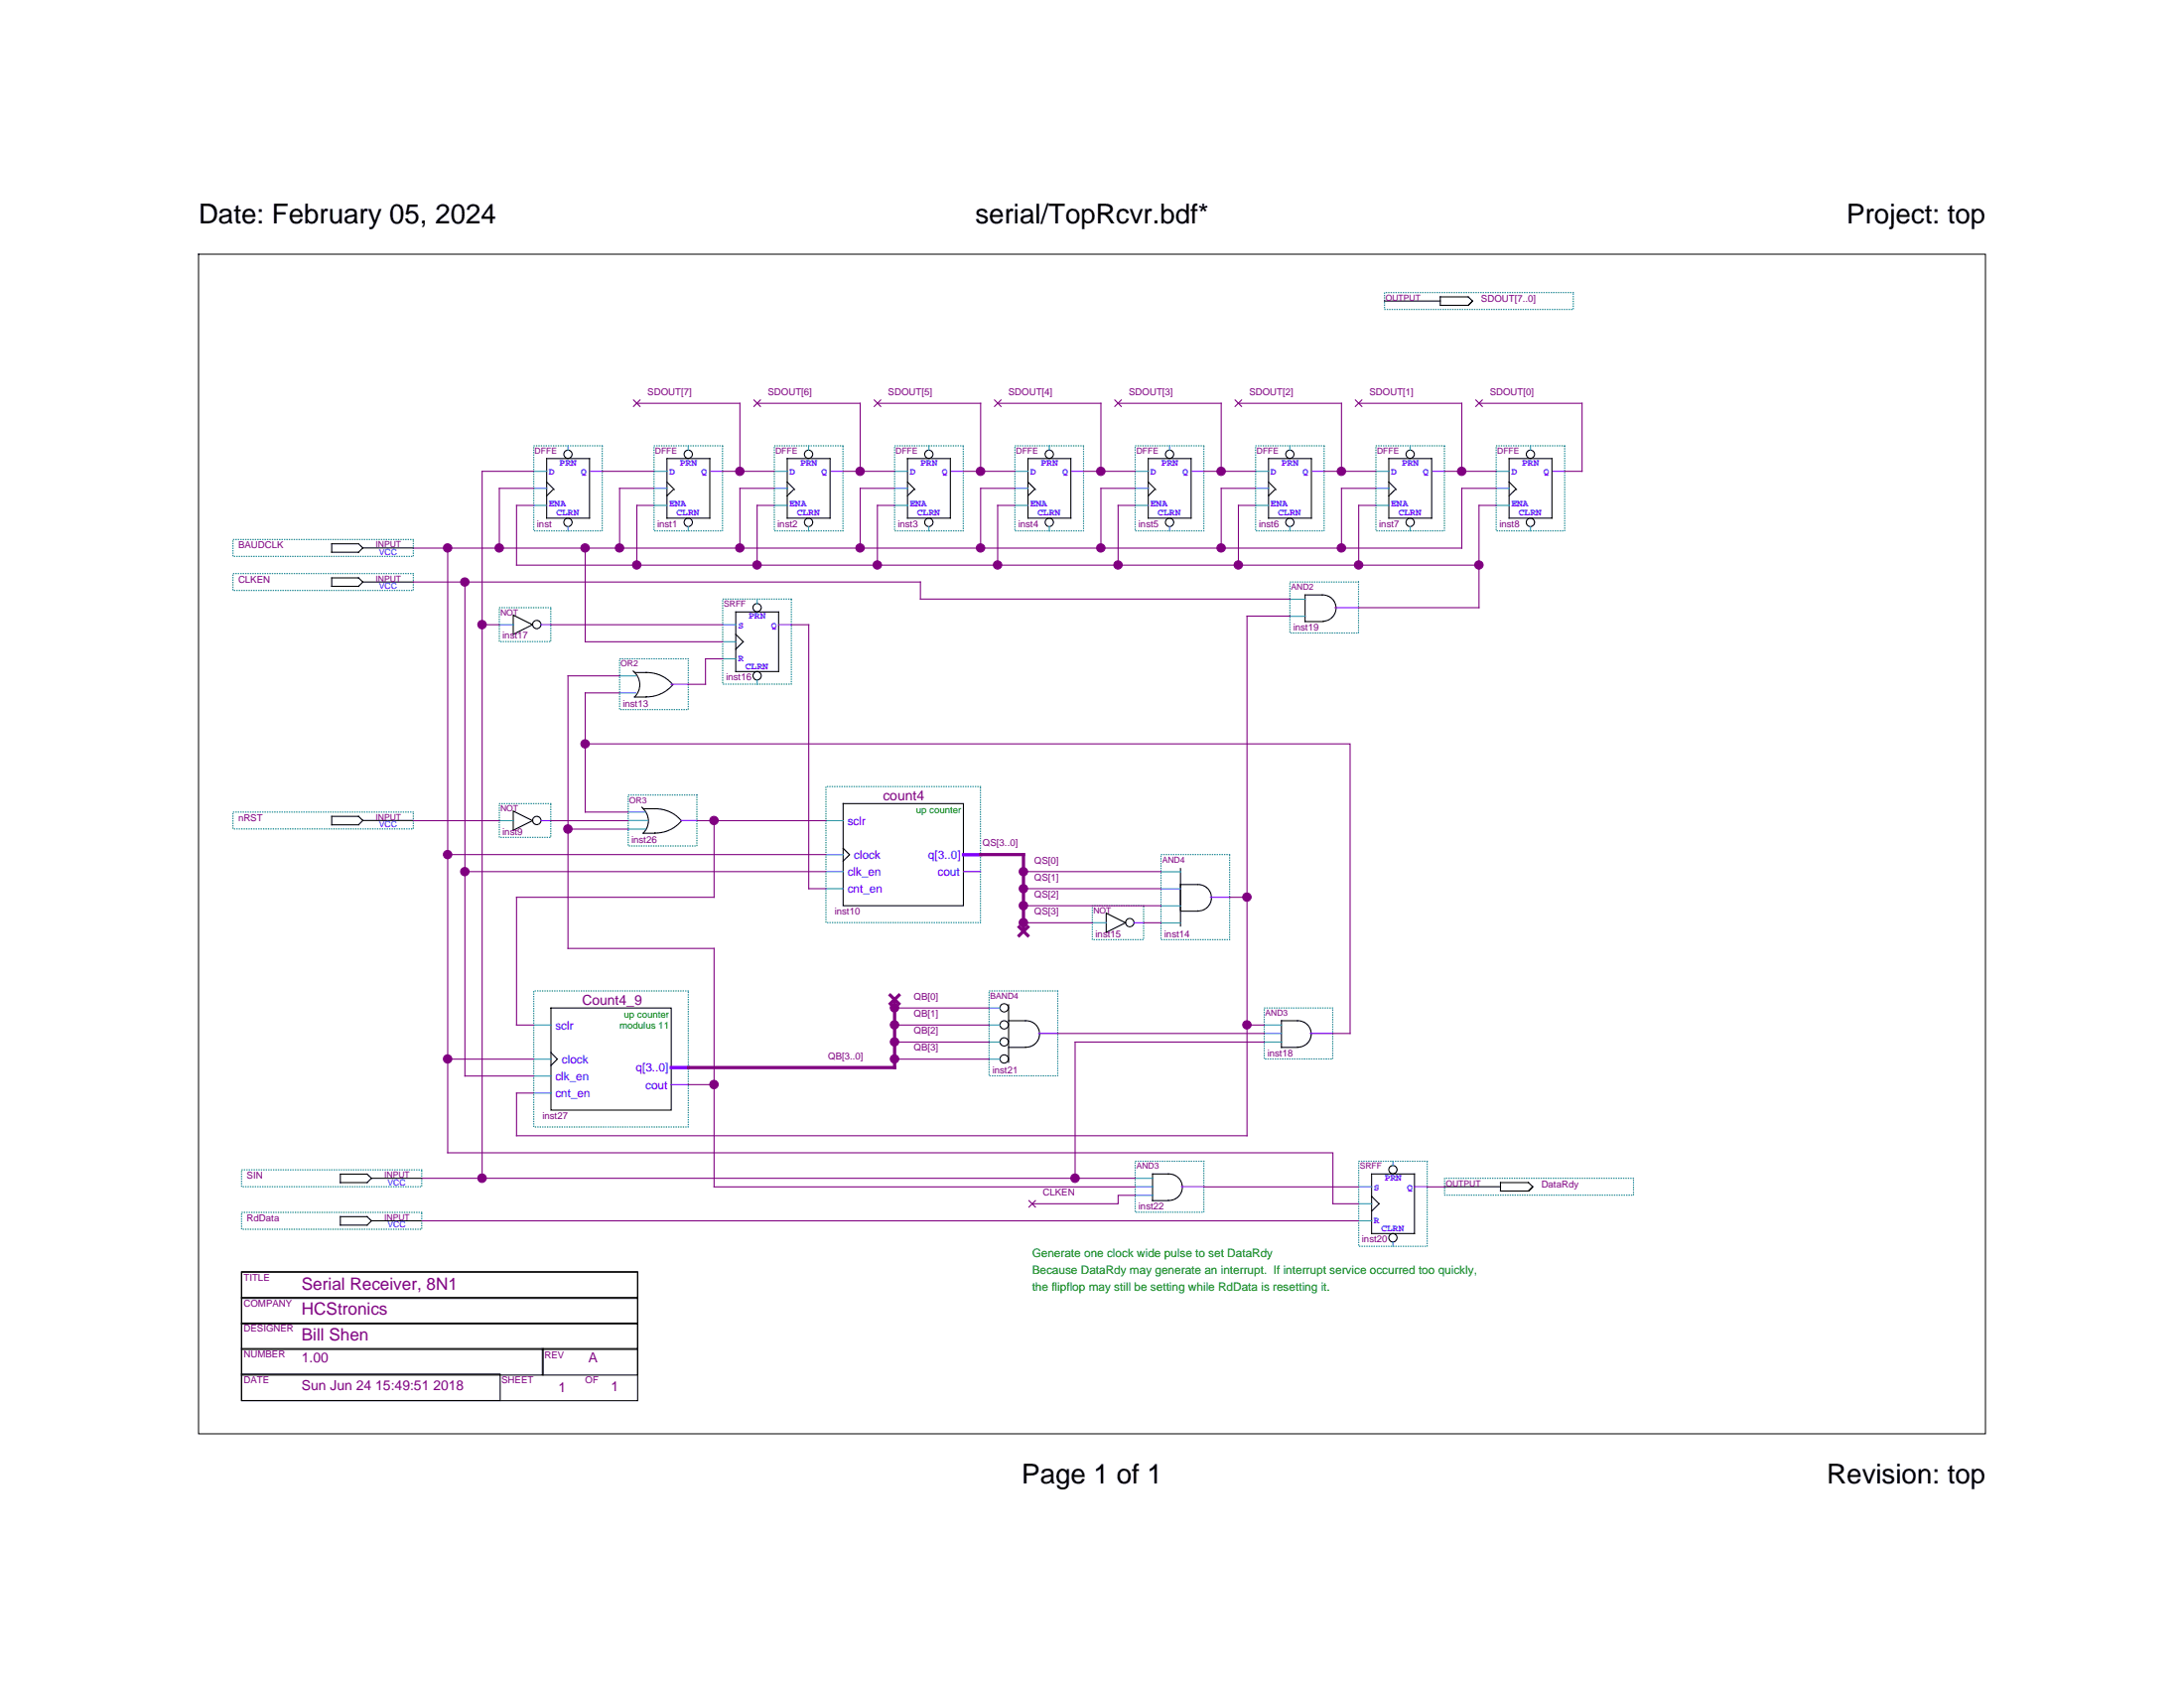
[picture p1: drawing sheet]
<svg xmlns="http://www.w3.org/2000/svg" width="279mm" height="216mm" viewBox="0 0 279 216" stroke-linecap="round" stroke-linejoin="round" font-family="sans-serif">
<path d="M30.9 149.6h23.1v2.2h-23.1z" fill-rule="evenodd" fill="#fff" stroke="#008080" stroke-width=".14" stroke-dasharray="0 .3"/>
<path d="M43.5 150.2h3.5l.5 .5-.5 .6h-3.5zM47.5 150.7h6.5" fill="none" stroke="#000" stroke-width=".14"/>
<path d="M30.9 155.1h23.1v2.1h-23.1z" fill-rule="evenodd" fill="#fff" stroke="#008080" stroke-width=".14" stroke-dasharray="0 .3"/>
<path d="M43.5 155.6h3.5l.5 .5-.5 .6h-3.5zM47.5 156.1h6.5" fill="none" stroke="#000" stroke-width=".14"/>
<path d="M29.8 69h23.1v2.2h-23.1z" fill-rule="evenodd" fill="#fff" stroke="#008080" stroke-width=".14" stroke-dasharray="0 .3"/>
<path d="M42.4 69.6h3.5l.5 .5-.5 .5h-3.5zM46.4 70.1h6.5" fill="none" stroke="#000" stroke-width=".14"/>
<path d="M29.8 103.9h23.1v2.1h-23.1z" fill-rule="evenodd" fill="#fff" stroke="#008080" stroke-width=".14" stroke-dasharray="0 .3"/>
<path d="M42.4 104.4h3.5l.5 .5-.5 .6h-3.5zM46.4 104.9h6.5" fill="none" stroke="#000" stroke-width=".14"/>
<path d="M29.8 73.4h23.1v2.1h-23.1z" fill-rule="evenodd" fill="#fff" stroke="#008080" stroke-width=".14" stroke-dasharray="0 .3"/>
<path d="M42.4 73.9h3.5l.5 .5-.5 .6h-3.5zM46.4 74.4h6.5" fill="none" stroke="#000" stroke-width=".14"/>
<path d="M177.1 37.4h24.2v2.2h-24.2z" fill-rule="evenodd" fill="#fff" stroke="#008080" stroke-width=".14" stroke-dasharray="0 .3"/>
<path d="M177.1 38.5h7.2M188.4 38.5l-.6 .6 .6-.6-.6-.5h-3.5v1.1h3.5" fill="none" stroke="#000" stroke-width=".14"/>
<path d="M184.8 150.7h24.2v2.2h-24.2z" fill-rule="evenodd" fill="#fff" stroke="#008080" stroke-width=".14" stroke-dasharray="0 .3"/>
<path d="M184.8 151.8h7.2M196.1 151.8l-.6 .5 .6-.5-.6-.5h-3.5v1h3.5" fill="none" stroke="#000" stroke-width=".14"/>
<path d="M68.3 57h8.7v10.9h-8.7z" fill-rule="evenodd" fill="#fff" stroke="#008080" stroke-width=".14" stroke-dasharray="0 .3"/>
<g fill="none" stroke="#000" stroke-width=".14">
<path d="M69.9 58.7h5.5v7.6h-5.5zM69.9 61.7l1 .9M70.8 62.6l-.9 .8"/>
<circle cx="72.7" cy="58.1" r=".53"/>
<circle cx="72.7" cy="66.8" r=".53"/>
</g>
<path d="M72.7 57v.6M68.3 60.3h1.6M68.3 62.5h1.6M68.3 64.6h1.6M72.7 67.4v.5" fill="none" stroke="#0080ff" stroke-width=".14"/>
<path d="M75.6 60.3h1.5" fill="none" stroke="#8000ff" stroke-width=".14"/>
<path d="M83.7 57h8.7v10.9h-8.7z" fill-rule="evenodd" fill="#fff" stroke="#008080" stroke-width=".14" stroke-dasharray="0 .3"/>
<g fill="none" stroke="#000" stroke-width=".14">
<path d="M85.3 58.7h5.5v7.6h-5.5zM85.3 61.7l1 .9M86.1 62.6l-.8 .8"/>
<circle cx="88.1" cy="58.1" r=".53"/>
<circle cx="88" cy="66.8" r=".53"/>
</g>
<path d="M88.1 57v.6M83.7 60.3h1.6M83.7 62.5h1.6M83.7 64.6h1.6M88.1 67.4v.5" fill="none" stroke="#0080ff" stroke-width=".14"/>
<path d="M91 60.3h1.5" fill="none" stroke="#8000ff" stroke-width=".14"/>
<path d="M99.1 57h8.7v10.9h-8.7z" fill-rule="evenodd" fill="#fff" stroke="#008080" stroke-width=".14" stroke-dasharray="0 .3"/>
<g fill="none" stroke="#000" stroke-width=".14">
<path d="M100.7 58.7h5.5v7.6h-5.5zM100.7 61.7l1 .9M101.5 62.6l-.8 .8"/>
<circle cx="103.4" cy="58.1" r=".53"/>
<circle cx="103.4" cy="66.8" r=".53"/>
</g>
<path d="M103.4 57v.6M99.1 60.3h1.6M99.1 62.5h1.6M99.1 64.6h1.6M103.4 67.4v.5" fill="none" stroke="#0080ff" stroke-width=".14"/>
<path d="M106.3 60.3h1.5" fill="none" stroke="#8000ff" stroke-width=".14"/>
<path d="M114.4 57h8.8v10.9h-8.8z" fill-rule="evenodd" fill="#fff" stroke="#008080" stroke-width=".14" stroke-dasharray="0 .3"/>
<g fill="none" stroke="#000" stroke-width=".14">
<path d="M116.1 58.7h5.5v7.6h-5.5zM116.1 61.7l1 .9M116.9 62.6l-.8 .8"/>
<circle cx="118.8" cy="58.1" r=".53"/>
<circle cx="118.8" cy="66.8" r=".53"/>
</g>
<path d="M118.8 57v.6M114.4 60.3h1.7M114.4 62.5h1.7M114.4 64.6h1.7M118.8 67.4v.5" fill="none" stroke="#0080ff" stroke-width=".14"/>
<path d="M121.7 60.3h1.5" fill="none" stroke="#8000ff" stroke-width=".14"/>
<path d="M129.8 57h8.8v10.9h-8.8z" fill-rule="evenodd" fill="#fff" stroke="#008080" stroke-width=".14" stroke-dasharray="0 .3"/>
<g fill="none" stroke="#000" stroke-width=".14">
<path d="M131.5 58.7h5.5v7.6h-5.5zM131.5 61.7l1 .9M132.3 62.6l-.8 .8"/>
<circle cx="134.2" cy="58.1" r=".53"/>
<circle cx="134.2" cy="66.8" r=".53"/>
</g>
<path d="M134.2 57v.6M129.9 60.3h1.6M129.9 62.5h1.6M129.9 64.6h1.6M134.2 67.4v.5" fill="none" stroke="#0080ff" stroke-width=".14"/>
<path d="M137.1 60.3h1.5" fill="none" stroke="#8000ff" stroke-width=".14"/>
<path d="M145.2 57h8.8v10.9h-8.8z" fill-rule="evenodd" fill="#fff" stroke="#008080" stroke-width=".14" stroke-dasharray="0 .3"/>
<g fill="none" stroke="#000" stroke-width=".14">
<path d="M146.9 58.7h5.5v7.6h-5.5zM146.9 61.7l.9 .9M147.7 62.6l-.8 .8"/>
<circle cx="149.6" cy="58.1" r=".53"/>
<circle cx="149.6" cy="66.8" r=".53"/>
</g>
<path d="M149.6 57v.6M145.2 60.3h1.7M145.2 62.5h1.7M145.2 64.6h1.7M149.6 67.4v.5" fill="none" stroke="#0080ff" stroke-width=".14"/>
<path d="M152.5 60.3h1.5" fill="none" stroke="#8000ff" stroke-width=".14"/>
<path d="M160.6 57h8.8v10.9h-8.8z" fill-rule="evenodd" fill="#fff" stroke="#008080" stroke-width=".14" stroke-dasharray="0 .3"/>
<g fill="none" stroke="#000" stroke-width=".14">
<path d="M162.3 58.7h5.5v7.6h-5.5zM162.3 61.7l.9 .9M163.1 62.6l-.8 .8"/>
<circle cx="165" cy="58.1" r=".53"/>
<circle cx="165" cy="66.8" r=".53"/>
</g>
<path d="M165 57v.6M160.6 60.3h1.7M160.6 62.5h1.7M160.6 64.6h1.7M165 67.4v.5" fill="none" stroke="#0080ff" stroke-width=".14"/>
<path d="M167.9 60.3h1.5" fill="none" stroke="#8000ff" stroke-width=".14"/>
<path d="M176 57h8.8v10.9h-8.8z" fill-rule="evenodd" fill="#fff" stroke="#008080" stroke-width=".14" stroke-dasharray="0 .3"/>
<g fill="none" stroke="#000" stroke-width=".14">
<path d="M177.7 58.7h5.5v7.6h-5.5zM177.7 61.7l.9 .9M178.5 62.6l-.8 .8"/>
<circle cx="180.4" cy="58.1" r=".53"/>
<circle cx="180.4" cy="66.8" r=".53"/>
</g>
<path d="M180.4 57v.6M176 60.3h1.7M176 62.5h1.7M176 64.6h1.7M180.4 67.4v.5" fill="none" stroke="#0080ff" stroke-width=".14"/>
<path d="M183.3 60.3h1.5" fill="none" stroke="#8000ff" stroke-width=".14"/>
<path d="M148.5 109.3h8.8v10.9h-8.8z" fill-rule="evenodd" fill="#fff" stroke="#008080" stroke-width=".14" stroke-dasharray="0 .3"/>
<path d="M151 116.5h2.2M151 113.1h2.2a1.69 1.69 0 0 1 1.8 1.7 1.69 1.69 0 0 1-1.8 1.7M151 111.1v7.3" fill="none" stroke="#000" stroke-width=".14"/>
<path d="M148.5 111.5h2.5M148.5 113.7h2.5M148.5 115.9h2.5M148.5 118h2.5" fill="none" stroke="#0080ff" stroke-width=".14"/>
<path d="M154.9 114.8h2.4" fill="none" stroke="#8000ff" stroke-width=".14"/>
<path d="M139.7 115.8h6.6v4.4h-6.6z" fill-rule="evenodd" fill="#fff" stroke="#008080" stroke-width=".14" stroke-dasharray="0 .3"/>
<g fill="none" stroke="#000" stroke-width=".14">
<path d="M141.5 116.8l2.5 1.2-2.5 1.3z"/>
<circle cx="144.5" cy="118" r=".54"/>
</g>
<path d="M139.7 118h1.8" fill="none" stroke="#0080ff" stroke-width=".14"/>
<path d="M145.1 118h1.2" fill="none" stroke="#8000ff" stroke-width=".14"/>
<path d="M92.5 76.6h8.7v10.9h-8.7z" fill-rule="evenodd" fill="#fff" stroke="#008080" stroke-width=".14" stroke-dasharray="0 .3"/>
<g fill="none" stroke="#000" stroke-width=".14">
<path d="M94.1 78.3h5.5v7.6h-5.5zM94.1 81.1l1 1-1 .9"/>
<circle cx="96.9" cy="77.7" r=".53"/>
<circle cx="96.9" cy="86.4" r=".53"/>
</g>
<path d="M92.5 79.9h1.6M96.9 76.6v.6M92.5 84.3h1.6M92.5 82.1h1.6M96.9 87v.5" fill="none" stroke="#0080ff" stroke-width=".14"/>
<path d="M99.6 79.9h1.7" fill="none" stroke="#8000ff" stroke-width=".14"/>
<path d="M63.9 77.7h6.6v4.4h-6.6z" fill-rule="evenodd" fill="#fff" stroke="#008080" stroke-width=".14" stroke-dasharray="0 .3"/>
<g fill="none" stroke="#000" stroke-width=".14">
<path d="M65.7 78.7l2.4 1.2-2.4 1.2z"/>
<circle cx="68.7" cy="79.9" r=".54"/>
</g>
<path d="M63.9 79.9h1.8" fill="none" stroke="#0080ff" stroke-width=".14"/>
<path d="M69.2 79.9h1.3" fill="none" stroke="#8000ff" stroke-width=".14"/>
<path d="M161.7 128.9h8.8v6.5h-8.8z" fill-rule="evenodd" fill="#fff" stroke="#008080" stroke-width=".14" stroke-dasharray="0 .3"/>
<path d="M166 130.6a1.69 1.69 0 0 1 1.7 1.6 1.69 1.69 0 0 1-1.7 1.7M166 130.6h-2.1v3.4h2.1" fill="none" stroke="#000" stroke-width=".14"/>
<path d="M161.7 131.1h2.2M161.7 132.2h2.2M161.7 133.3h2.2" fill="none" stroke="#0080ff" stroke-width=".14"/>
<path d="M167.6 132.2h2.9" fill="none" stroke="#8000ff" stroke-width=".14"/>
<path d="M126.5 126.7h8.8v10.9h-8.8z" fill-rule="evenodd" fill="#fff" stroke="#008080" stroke-width=".14" stroke-dasharray="0 .3"/>
<g fill="none" stroke="#000" stroke-width=".14">
<path d="M129 130.6h2.2a1.69 1.69 0 0 1 1.8 1.6 1.69 1.69 0 0 1-1.8 1.7M129 134h2.2M129 128.5v7.4"/>
<circle cx="128.5" cy="135.4" r=".54"/>
<circle cx="128.5" cy="133.3" r=".54"/>
<circle cx="128.5" cy="131.1" r=".54"/>
<circle cx="128.5" cy="128.9" r=".54"/>
</g>
<path d="M126.6 131.1h1.3M126.6 128.9h1.3M126.6 133.3h1.3M126.6 135.5h1.3" fill="none" stroke="#0080ff" stroke-width=".14"/>
<path d="M132.9 132.2h2.4" fill="none" stroke="#8000ff" stroke-width=".14"/>
<path d="M191.4 57h8.8v10.9h-8.8z" fill-rule="evenodd" fill="#fff" stroke="#008080" stroke-width=".14" stroke-dasharray="0 .3"/>
<g fill="none" stroke="#000" stroke-width=".14">
<path d="M193.1 58.7h5.4v7.6h-5.4zM193.1 61.7l.9 .9M193.9 62.6l-.8 .8"/>
<circle cx="195.8" cy="58.1" r=".53"/>
<circle cx="195.8" cy="66.8" r=".53"/>
</g>
<path d="M195.8 57v.6M191.4 60.3h1.7M191.4 62.5h1.7M191.4 64.6h1.7M195.8 67.4v.5" fill="none" stroke="#0080ff" stroke-width=".14"/>
<path d="M198.7 60.3h1.5" fill="none" stroke="#8000ff" stroke-width=".14"/>
<path d="M79.3 84.3h8.8v6.5h-8.8z" fill-rule="evenodd" fill="#fff" stroke="#008080" stroke-width=".14" stroke-dasharray="0 .3"/>
<path d="M81 85.8a2.2 2.2 0 0 1 .2 3.4h1.5M81.2 86h1.5M82.7 86a4.3 4.3 0 0 1 3.3 1.5M86.1 87.6a4.2 4.2 0 0 1-3.4 1.5" fill="none" stroke="#000" stroke-width=".14"/>
<path d="M79.3 88.6h2M79.3 86.4h2" fill="none" stroke="#0080ff" stroke-width=".14"/>
<path d="M85.9 87.5h2.2" fill="none" stroke="#8000ff" stroke-width=".14"/>
<path d="M80.4 101.7h8.8v6.5h-8.8z" fill-rule="evenodd" fill="#fff" stroke="#008080" stroke-width=".14" stroke-dasharray="0 .3"/>
<path d="M82.1 103.3a2.2 2.2 0 0 1 .2 3.3M82.3 103.4h1.5a4.3 4.3 0 0 1 3.3 1.5M82.3 106.6h1.5M87.2 105a4.2 4.2 0 0 1-3.4 1.5" fill="none" stroke="#000" stroke-width=".14"/>
<path d="M80.4 104.9h2.4M80.4 106h2.2M80.4 103.9h2.2" fill="none" stroke="#0080ff" stroke-width=".14"/>
<path d="M87.1 104.9h2.1" fill="none" stroke="#8000ff" stroke-width=".14"/>
<path d="M63.9 102.8h6.6v4.3h-6.6z" fill-rule="evenodd" fill="#fff" stroke="#008080" stroke-width=".14" stroke-dasharray="0 .3"/>
<g fill="none" stroke="#000" stroke-width=".14">
<path d="M65.7 103.7l2.4 1.3-2.4 1.2z"/>
<circle cx="68.7" cy="104.9" r=".54"/>
</g>
<path d="M63.9 105h1.8" fill="none" stroke="#0080ff" stroke-width=".14"/>
<path d="M69.2 105h1.3" fill="none" stroke="#8000ff" stroke-width=".14"/>
<path d="M68.3 126.7h19.8v17.4h-19.8z" fill-rule="evenodd" fill="#fff" stroke="#008080" stroke-width=".14" stroke-dasharray="0 .3"/>
<path d="M70.5 128.9h15.4v13.1h-15.4zM70.5 134.6l.8 .9-.8 .8" fill="none" stroke="#000" stroke-width=".14"/>
<path d="M68.3 131.1h2.2M68.3 135.5h2.2M68.3 137.6h2.2M68.3 139.8h2.2" fill="none" stroke="#0080ff" stroke-width=".14"/>
<path d="M85.9 136.5h2.2" fill="none" stroke="#8000ff" stroke-width=".41"/>
<path d="M85.9 138.7h2.2" fill="none" stroke="#8000ff" stroke-width=".14"/>
<path d="M165 74.4h8.8v6.6h-8.8z" fill-rule="evenodd" fill="#fff" stroke="#008080" stroke-width=".14" stroke-dasharray="0 .3"/>
<path d="M169.3 79.5a1.68 1.68 0 0 0 1.6-1.8 1.68 1.68 0 0 0-1.8-1.6h-2.1v3.4h2.3" fill="none" stroke="#000" stroke-width=".14"/>
<path d="M165 76.6h2M165 78.8h2" fill="none" stroke="#0080ff" stroke-width=".14"/>
<path d="M170.8 77.7h3" fill="none" stroke="#8000ff" stroke-width=".14"/>
<path d="M105.7 100.6h19.7v17.4h-19.7z" fill-rule="evenodd" fill="#fff" stroke="#008080" stroke-width=".14" stroke-dasharray="0 .3"/>
<path d="M107.9 102.8h15.4v13h-15.4zM107.9 108.5l.8 .8-.8 .8" fill="none" stroke="#000" stroke-width=".14"/>
<path d="M105.7 105h2.2M105.7 109.3h2.2M105.7 111.5h2.2M105.7 113.7h2.2" fill="none" stroke="#0080ff" stroke-width=".14"/>
<path d="M123.3 109.3h2.2" fill="none" stroke="#8000ff" stroke-width=".41"/>
<path d="M123.3 111.5h2.2" fill="none" stroke="#8000ff" stroke-width=".14"/>
<path d="M173.8 148.5h8.8v10.9h-8.8z" fill-rule="evenodd" fill="#fff" stroke="#008080" stroke-width=".14" stroke-dasharray="0 .3"/>
<g fill="none" stroke="#000" stroke-width=".14">
<path d="M175.5 150.2h5.5v7.6h-5.5zM175.5 153l.9 1-.9 .9"/>
<circle cx="178.2" cy="158.3" r=".53"/>
<circle cx="178.2" cy="149.6" r=".53"/>
</g>
<path d="M173.8 151.8h1.7M173.8 156.1h1.7M173.8 154h1.7M178.2 148.5v.6M178.2 158.9v.5" fill="none" stroke="#0080ff" stroke-width=".14"/>
<path d="M181 151.8h1.6" fill="none" stroke="#8000ff" stroke-width=".14"/>
<path d="M145.2 148.5h8.8v6.5h-8.8z" fill-rule="evenodd" fill="#fff" stroke="#008080" stroke-width=".14" stroke-dasharray="0 .3"/>
<path d="M149.5 150.2a1.69 1.69 0 0 1 1.8 1.6 1.69 1.69 0 0 1-1.8 1.7M149.5 150.2h-2.1v3.4h2.1" fill="none" stroke="#000" stroke-width=".14"/>
<path d="M145.2 150.7h2.2M145.2 151.8h2.2M145.2 152.9h2.2" fill="none" stroke="#0080ff" stroke-width=".14"/>
<path d="M151.1 151.8h2.9" fill="none" stroke="#8000ff" stroke-width=".14"/>
<path d="M30.9 162.7h50.7v16.5h-50.7z" fill-rule="evenodd" fill="#fff" stroke="#000" stroke-width=".14"/>
<path d="M30.9 175.7h33.1v3.4h-33.1zM30.9 162.7h50.7v3.4h-50.7zM30.9 165.9h50.7v3.4h-50.7zM30.9 169.2h50.7v3.4h-50.7zM30.9 172.5h38.6v3.4h-38.6zM69.4 172.5h12.2v3.4h-12.2z" fill="none" stroke="#000" stroke-width=".14"/>
<g fill="none" stroke="#800080" stroke-width=".14">
<path d="M81 51.2l.9 .8M81.5 51.6h13.2v8.7M81.9 51.2l-.9 .8M96.5 51.2l.8 .8M96.9 51.6h13.1v8.7M97.3 51.2l-.8 .8M111.8 51.2l.9 .8M112.2 51.6h13.3v8.7M112.7 51.2l-.9 .8M127.2 51.2l.9 .8M127.6 51.6h13.2v8.7M128.1 51.2l-.9 .8"/>
<path d="M142.6 51.2l.8 .8M143 51.6h13.2v8.7M143.4 51.2l-.8 .8M158 51.2l.8 .8M158.4 51.6h13.2v8.7M158.8 51.2l-.8 .8M173.4 51.2l.8 .8M173.8 51.6h13.2v8.7M174.2 51.2l-.8 .8M188.8 51.2l.8 .8M189.2 51.6h13.2v8.7h-2.2M189.6 51.2l-.8 .8"/>
<path d="M52.9 70.1h11M52.9 74.4h64.8v2.2h47.3M57.3 70.1v39.2M59.5 74.4v63.2h8.8M61.7 79.9h2.2M63.9 70.1h15.4M68.3 64.6h-2.2v7.7h92.3M68.3 62.5h-4.4v7.6M68.3 60.3h-6.6v90.4M70.5 79.9h22M74.9 70.1v12h17.6M77.1 60.3h6.6"/>
<path d="M79.3 70.1h76.9M83.7 64.6h-2.2v7.7M83.7 62.5h-4.4v7.6M92.5 60.3h6.6M99.1 64.6h-2.2v7.7M99.1 62.5h-4.4v7.6M101.3 79.9h2.2v33.8h2.2M107.9 60.3h6.5M114.4 64.6h-2.2v7.7M114.4 62.5h-4.4v7.6M123.3 60.3h6.5M129.8 64.6h-2.2v7.7"/>
<path d="M129.8 62.5h-4.3v7.6M138.6 60.3h6.6M145.2 64.6h-2.2v7.7M145.2 62.5h-4.4v7.6M154 60.3h6.6M158.4 72.3h30.8M160.6 64.6h-2.2v7.7M160.6 62.5h-4.4v7.6M165 78.8h-5.5v52.3M169.4 60.3h6.6M176 64.6h-2.2v7.7M176 62.5h-4.4v7.6"/>
<path d="M184.8 60.3h6.6M191.4 62.5h-4.4v7.6h-30.8M191.4 64.6h-2.2v13.1h-15.4M74.9 95.1h97.8v37.1h-2.2M79.3 88.6h-4.4v15.3h5.5M79.3 86.4h-6.6v34.9h18.7v30.5h53.8M92.5 84.3h-2.2v3.2h-2.2M52.9 105h11M57.3 109.3v38.1h113.2v6.6h3.3M57.3 109.3h48.4M59.5 111.5h46.2M70.5 105h9.9"/>
<path d="M72.7 106h7.7M89.2 105h16.5M91.4 105v9.8h-25.3v16.3h2.2M130.9 118h8.8M130.9 111.5h17.6M130.9 113.7h17.6M130.9 115.8h17.6M146.3 118h2.2M157.3 114.8h2.2M57.3 135.5h11M88.1 138.7h3.3M114.4 131.1h12.1"/>
<path d="M114.4 133.3h12.1M114.4 135.5h12.1M114.4 128.9h12.1M135.3 132.2h26.4M159.5 131.1v14.2h-93.4v-5.5h2.2M159.5 131.1h2.2M161.7 133.3h-24.2v17.4M54 156.1h119.8M54 150.7h83.5M131.6 153.6l.9 .8M132.5 153.6l-.9 .8M137.5 150.7h7.7"/>
<path d="M145.2 152.9h-2.2v1.1h-11M154 151.8h19.8M182.6 151.8h2.2"/>
</g>
<path d="M125.5 109.3h5.4v9.8M130.4 118.6l1.1 1.1M131.5 118.6l-1.1 1.1M113.9 127.3l1.1 1.1M114.4 127.8v8.7h-26.3M115 127.3l-1.1 1.1" fill="none" stroke="#800080" stroke-width=".41"/>
<g fill="#800080" stroke="#800080" stroke-width=".14">
<circle cx="57.3" cy="109.3" r=".54"/>
<circle cx="159.5" cy="114.7" r=".54"/>
<circle cx="130.9" cy="113.7" r=".54"/>
<circle cx="130.9" cy="115.8" r=".54"/>
<circle cx="130.9" cy="118" r=".54"/>
<circle cx="130.9" cy="111.5" r=".54"/>
<circle cx="114.4" cy="128.9" r=".54"/>
<circle cx="114.4" cy="131.1" r=".54"/>
<circle cx="114.4" cy="133.3" r=".54"/>
<circle cx="114.4" cy="135.4" r=".54"/>
<circle cx="187" cy="60.3" r=".54"/>
<circle cx="171.6" cy="60.3" r=".54"/>
<circle cx="156.2" cy="60.3" r=".54"/>
<circle cx="140.8" cy="60.3" r=".54"/>
<circle cx="125.4" cy="60.3" r=".54"/>
<circle cx="110" cy="60.3" r=".54"/>
<circle cx="94.6" cy="60.3" r=".54"/>
<circle cx="159.5" cy="131.1" r=".54"/>
<circle cx="72.7" cy="106" r=".54"/>
<circle cx="74.9" cy="95.1" r=".54"/>
<circle cx="91.3" cy="104.9" r=".54"/>
<circle cx="61.7" cy="79.9" r=".54"/>
<circle cx="59.5" cy="111.5" r=".54"/>
<circle cx="57.3" cy="135.4" r=".54"/>
<circle cx="91.3" cy="138.7" r=".54"/>
<circle cx="63.9" cy="70.1" r=".54"/>
<circle cx="57.3" cy="70.1" r=".54"/>
<circle cx="79.3" cy="70.1" r=".54"/>
<circle cx="94.6" cy="70.1" r=".54"/>
<circle cx="74.9" cy="70.1" r=".54"/>
<circle cx="110" cy="70.1" r=".54"/>
<circle cx="125.4" cy="70.1" r=".54"/>
<circle cx="140.8" cy="70.1" r=".54"/>
<circle cx="156.2" cy="70.1" r=".54"/>
<circle cx="171.6" cy="70.1" r=".54"/>
<circle cx="81.5" cy="72.3" r=".54"/>
<circle cx="96.9" cy="72.3" r=".54"/>
<circle cx="112.2" cy="72.3" r=".54"/>
<circle cx="127.6" cy="72.3" r=".54"/>
<circle cx="143" cy="72.3" r=".54"/>
<circle cx="158.4" cy="72.3" r=".54"/>
<circle cx="173.8" cy="72.3" r=".54"/>
<circle cx="59.5" cy="74.4" r=".54"/>
<circle cx="189.2" cy="72.3" r=".54"/>
<circle cx="137.5" cy="150.7" r=".54"/>
<circle cx="61.7" cy="150.7" r=".54"/>
</g>
<path d="M25.4 32.5h228.6v150.9h-228.6z" fill="none" stroke="#000" stroke-width=".13"/>
<g font-size="3.5">
<text x="25.4" y="28.6">Date: February 05, 2024</text>
<text x="124.8" y="28.6">serial/TopRcvr.bdf*</text>
<text x="236.3" y="28.6">Project: top</text>
<text x="130.7" y="189.7">Page 1 of 1</text>
<text x="233.7" y="189.7">Revision: top</text>
</g>
<g font-size="2.2" fill="#800080">
<text x="38.6" y="164.9">Serial Receiver, 8N1</text>
<text x="38.6" y="168.2">HCStronics</text>
<text x="38.6" y="171.4">Bill Shen</text>
</g>
<g font-size="1.8" fill="#800080">
<text x="112.9" y="102.3">count4</text>
<text x="74.5" y="128.5">Count4_9</text>
<text x="38.6" y="174.2">1.00</text>
<text x="38.6" y="177.8">Sun Jun 24 15:49:51 2018</text>
<text x="71.4" y="178">1</text>
<text x="75.3" y="174.2">A</text>
<text x="78.2" y="177.9">1</text>
</g>
<g font-size="1.5" fill="#00f">
<text x="108.4" y="105.5">sclr</text>
<text x="108.4" y="112">clk_en</text>
<text x="109.2" y="109.9">clock</text>
<text x="118.7" y="109.9">q[3..0]</text>
<text x="120" y="112">cout</text>
<text x="108.4" y="114.2">cnt_en</text>
<text x="71" y="131.6">sclr</text>
<text x="71.9" y="136">clock</text>
<text x="81.3" y="137.1">q[3..0]</text>
<text x="71" y="138.2">clk_en</text>
<text x="71" y="140.4">cnt_en</text>
<text x="82.6" y="139.3">cout</text>
</g>
<g font-size="1.5" fill="#008000">
<text x="132" y="160.8">Generate one clock wide pulse to set DataRdy</text>
<text x="132" y="165.1">the flipflop may still be setting while RdData is resetting it.</text>
<text x="132" y="163">Because DataRdy may generate an interrupt. If interrupt service occurred too quickly,</text>
</g>
<g font-size="1.2" fill="#800080">
<text x="189.5" y="38.5">SDOUT[7..0]</text>
<text x="82.8" y="50.5">SDOUT[7]</text>
<text x="98.2" y="50.5">SDOUT[6]</text>
<text x="113.6" y="50.5">SDOUT[5]</text>
<text x="129" y="50.5">SDOUT[4]</text>
<text x="144.4" y="50.5">SDOUT[3]</text>
<text x="159.8" y="50.5">SDOUT[2]</text>
<text x="175.2" y="50.5">SDOUT[1]</text>
<text x="190.6" y="50.5">SDOUT[0]</text>
<text x="30.5" y="70.1">BAUDCLK</text>
<text x="68.7" y="67.4">inst</text>
<text x="84.1" y="67.4">inst1</text>
<text x="99.5" y="67.4">inst2</text>
<text x="114.9" y="67.4">inst3</text>
<text x="130.3" y="67.4">inst4</text>
<text x="145.6" y="67.4">inst5</text>
<text x="161" y="67.4">inst6</text>
<text x="176.4" y="67.4">inst7</text>
<text x="191.8" y="67.4">inst8</text>
<text x="30.5" y="74.5">CLKEN</text>
<text x="64.3" y="81.7">inst17</text>
<text x="165.4" y="80.6">inst19</text>
<text x="92.9" y="87">inst16</text>
<text x="79.7" y="90.4">inst13</text>
<text x="30.5" y="105">nRST</text>
<text x="64.3" y="106.8">inst9</text>
<text x="80.8" y="107.8">inst26</text>
<text x="125.7" y="108.2">QS[3..0]</text>
<text x="132.3" y="110.4">QS[0]</text>
<text x="132.3" y="112.6">QS[1]</text>
<text x="106.8" y="117">inst10</text>
<text x="132.3" y="114.8">QS[2]</text>
<text x="132.3" y="117">QS[3]</text>
<text x="140.1" y="119.8">inst15</text>
<text x="148.9" y="119.8">inst14</text>
<text x="116.9" y="130">QB[1]</text>
<text x="116.9" y="127.9">QB[0]</text>
<text x="105.9" y="135.5">QB[3..0]</text>
<text x="116.9" y="132.2">QB[2]</text>
<text x="116.9" y="134.4">QB[3]</text>
<text x="127" y="137.3">inst21</text>
<text x="162.1" y="135.1">inst18</text>
<text x="69.4" y="143.1">inst27</text>
<text x="31.6" y="150.7">SIN</text>
<text x="133.4" y="152.9">CLKEN</text>
<text x="145.6" y="154.7">inst22</text>
<text x="197.2" y="151.8">DataRdy</text>
<text x="31.6" y="156.2">RdData</text>
<text x="174.2" y="158.9">inst20</text>
<text x="31.2" y="163.8">TITLE</text>
<text x="31.2" y="167.1">COMPANY</text>
<text x="31.2" y="170.3">DESIGNER</text>
<text x="31.2" y="173.6">NUMBER</text>
<text x="69.7" y="173.7">REV</text>
<text x="31.2" y="176.9">DATE</text>
<text x="64.2" y="176.9">SHEET</text>
<text x="74.9" y="176.9">OF</text>
</g>
<g font-size="1.2" fill="#00f">
<text x="71.6" y="59.5">PRN</text>
<text x="87" y="59.5">PRN</text>
<text x="102.4" y="59.5">PRN</text>
<text x="117.8" y="59.5">PRN</text>
<text x="133.2" y="59.5">PRN</text>
<text x="148.5" y="59.5">PRN</text>
<text x="163.9" y="59.5">PRN</text>
<text x="179.3" y="59.5">PRN</text>
<text x="194.7" y="59.5">PRN</text>
<text x="70.2" y="60.7">D</text>
<text x="70.2" y="64.8">ENA</text>
<text x="71.2" y="65.9">CLRN</text>
<text x="74.3" y="60.7">Q</text>
<text x="85.6" y="60.7">D</text>
<text x="85.6" y="64.8">ENA</text>
<text x="86.6" y="65.9">CLRN</text>
<text x="89.7" y="60.7">Q</text>
<text x="101" y="60.7">D</text>
<text x="101" y="64.8">ENA</text>
<text x="101.9" y="65.9">CLRN</text>
<text x="105.1" y="60.7">Q</text>
<text x="116.4" y="60.7">D</text>
<text x="116.4" y="64.8">ENA</text>
<text x="117.3" y="65.9">CLRN</text>
<text x="120.5" y="60.7">Q</text>
<text x="131.8" y="60.7">D</text>
<text x="131.8" y="64.8">ENA</text>
<text x="132.7" y="65.9">CLRN</text>
<text x="135.9" y="60.7">Q</text>
<text x="147.2" y="60.7">D</text>
<text x="147.2" y="64.8">ENA</text>
<text x="148.1" y="65.9">CLRN</text>
<text x="151.3" y="60.7">Q</text>
<text x="162.6" y="60.7">D</text>
<text x="162.6" y="64.8">ENA</text>
<text x="163.5" y="65.9">CLRN</text>
<text x="166.7" y="60.7">Q</text>
<text x="177.9" y="60.7">D</text>
<text x="177.9" y="64.8">ENA</text>
<text x="178.9" y="65.9">CLRN</text>
<text x="182.1" y="60.7">Q</text>
<text x="193.3" y="60.7">D</text>
<text x="193.3" y="64.8">ENA</text>
<text x="194.3" y="65.9">CLRN</text>
<text x="197.4" y="60.7">Q</text>
<text x="94.4" y="80.3">S</text>
<text x="95.8" y="79.1">PRN</text>
<text x="98.7" y="80.3">Q</text>
<text x="94.4" y="84.6">R</text>
<text x="95.4" y="85.5">CLRN</text>
<text x="175.7" y="152.2">S</text>
<text x="177.1" y="151">PRN</text>
<text x="180" y="152.2">Q</text>
<text x="175.7" y="156.5">R</text>
<text x="176.7" y="157.4">CLRN</text>
</g>
<g font-size="1.2" fill="#008000">
<text x="117.2" y="104">up counter</text>
<text x="79.3" y="131.5">modulus 11</text>
<text x="79.8" y="130.2">up counter</text>
</g>
<g font-size="1.1" fill="#800080">
<text x="177.2" y="38.4">OUTPUT</text>
<text x="68.4" y="58">DFFE</text>
<text x="83.8" y="58">DFFE</text>
<text x="99.2" y="58">DFFE</text>
<text x="114.6" y="58">DFFE</text>
<text x="130" y="58">DFFE</text>
<text x="145.4" y="58">DFFE</text>
<text x="160.8" y="58">DFFE</text>
<text x="176.1" y="58">DFFE</text>
<text x="191.5" y="58">DFFE</text>
<text x="48.1" y="70">INPUT</text>
<text x="48.1" y="74.4">INPUT</text>
<text x="92.6" y="77.6">SRFF</text>
<text x="165.2" y="75.5">AND2</text>
<text x="64" y="78.7">NOT</text>
<text x="79.4" y="85.3">OR2</text>
<text x="48.1" y="104.9">INPUT</text>
<text x="64" y="103.8">NOT</text>
<text x="80.5" y="102.7">OR3</text>
<text x="148.7" y="110.3">AND4</text>
<text x="139.9" y="116.8">NOT</text>
<text x="126.7" y="127.7">BAND4</text>
<text x="161.9" y="129.9">AND3</text>
<text x="145.4" y="149.5">AND3</text>
<text x="173.9" y="149.5">SRFF</text>
<text x="49.2" y="150.6">INPUT</text>
<text x="185" y="151.7">OUTPUT</text>
<text x="49.2" y="156.1">INPUT</text>
</g>
<g font-size="1.1" fill="#00f">
<text x="48.5" y="71">VCC</text>
<text x="48.5" y="75.3">VCC</text>
<text x="48.5" y="105.8">VCC</text>
<text x="49.6" y="151.6">VCC</text>
<text x="49.6" y="157">VCC</text>
</g>
</svg>
